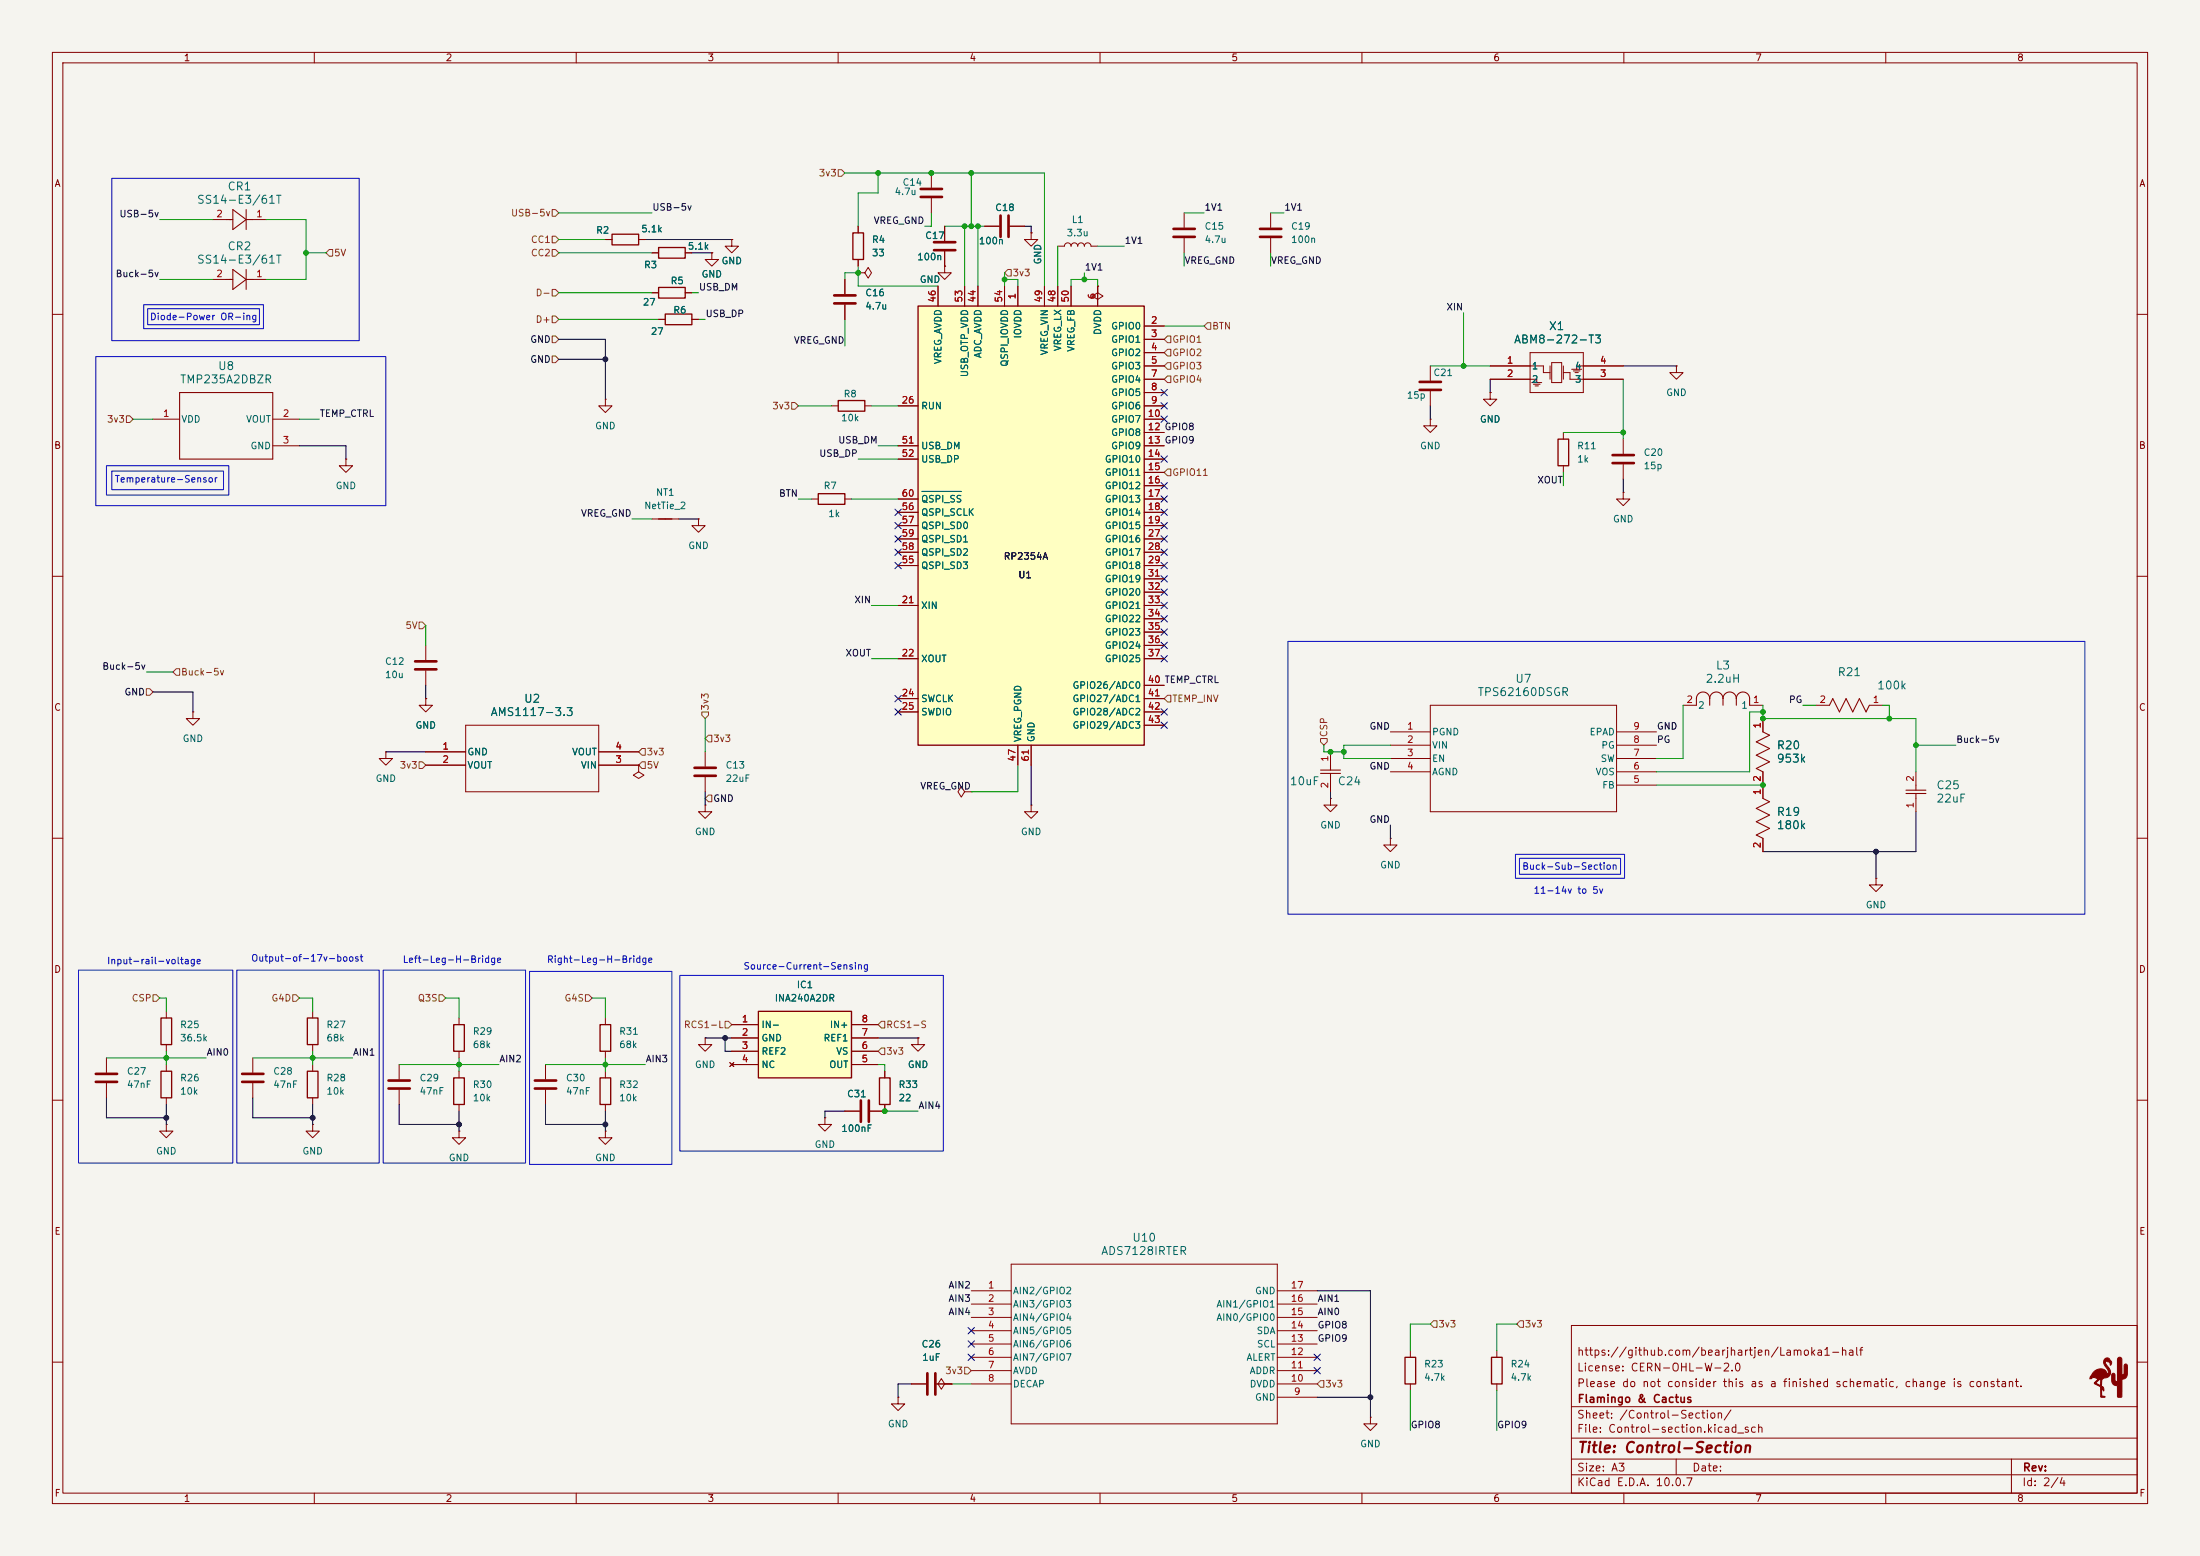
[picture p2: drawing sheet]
<svg xmlns="http://www.w3.org/2000/svg" width="420mm" height="297mm" viewBox="0 0 420 297" stroke-linecap="round" stroke-linejoin="round" font-family="sans-serif">
<path d="M0 0h420v297h-420z" fill="#f5f4ef" stroke="#f5f4ef" stroke-width=".19"/>
<g fill="none" stroke="#840000" stroke-width=".19">
<path d="M10 10h400v277h-400zM12 12h396v273h-396zM60 10v2M110 10v2M160 10v2M210 10v2M260 10v2M310 10v2M360 10v2M177.8 33v2.8M177.8 37.8v2.8M40.6 41.9h2.6"/>
<path d="M48.3 41.9h2.5M161.3 53.3v2.8M161.3 58.2v2.8M163.8 52.1h1.3l.6-1 .7 1-.7 1-.6-1M163.8 52.1h.1M163.8 43.2v1.3M163.8 49.5v1.3M180.3 50.8v1.3h1.3l-1.3 1.2-1.2-1.2h1.2M180.3 50.8h.1M180.3 43.2v2.8M180.3 48v2.8M188 43.2h2.8"/>
<path d="M192.8 43.2h2.8M196.8 44.5v1.2h1.3l-1.3 1.3-1.2-1.3h1.2M196.8 44.5h.1M201.9 47h1.3a.64 .64 0 0 1 .6-.6 .64 .64 0 0 1 .7 .6 .64 .64 0 0 1 .6-.6 .64 .64 0 0 1 .6 .6 .64 .64 0 0 1 .7-.6 .64 .64 0 0 1 .6 .6 .64 .64 0 0 1 .6-.6 .64 .64 0 0 1 .7 .6h1.2M209.5 54.6v1.3l1.1 .6-1.1 .7-1-.7 1-.6M209.5 54.6h.1M226.1 40.6v2.8M226.1 45.5v2.8M242.6 40.6v2.8M242.6 45.5v2.8M10 60h2M115.6 76.2v1.3h1.2l-1.2 1.2-1.3-1.2h1.3"/>
<path d="M115.6 76.2h.1M158.7 77.5h1.3M165.1 77.5h1.3M273 69.9v2.7M273 74.7v2.8M284.5 74.9v1.3h1.2l-1.2 1.3-1.3-1.3h1.3M284.5 74.9h.1M284.5 72.4h8.9v.6M284.5 69.9h10.1v1.2h1.3M292.1 67.3h10.2v7.6h-10.2zM292.4 73h1.9M292.7 73.3h1.3"/>
<path d="M293.1 73.7h.6M295.9 69.9v2.5M296.2 69.2h1.9v3.8h-1.9zM298.4 69.9v2.5M298.4 71.1h1.3v1.3h10.2M300 70.5h1.9M300.4 70.8h1.2M300.7 71.1h.6M309.9 69.9h-8.9v.6M320 69.9v1.2h1.3l-1.3 1.3-1.2-1.3h1.2M320 69.9h.1M408 60h2"/>
<path d="M29.2 80h5.1M52.1 80h5M52.1 85.1h5M66 87.6v1.3h1.3l-1.3 1.3-1.2-1.3h1.2M66 87.6h.1M124.5 99.1h5M133.3 99.1v1.2h1.3l-1.3 1.3-1.2-1.3h1.2M133.3 99.1h.1M154.9 95.3h1.3M161.3 95.3h1.3M273 80v1.3h1.3l-1.3 1.3-1.2-1.3h1.2M273 80h.1"/>
<path d="M298.4 82.6v1.2M298.4 88.9v1.3M309.9 83.8v2.8M309.9 88.6v2.8M10 110h2M408 110h2M36.8 135.9v1.3h1.3l-1.3 1.2-1.2-1.2h1.2M36.8 135.9h.1M81.3 133.4v1.2h1.2l-1.2 1.3-1.3-1.3h1.3M81.3 133.4h.1M81.3 123.2v2.8M81.3 128v2.8"/>
<path d="M88.9 138.4h25.4v12.7h-25.4zM321.3 134.6h2.5M334 134.6h2.5M336.5 137.2v2.5M10 160h2M73.7 143.5v1.3h1.2l-1.2 1.3-1.3-1.3h1.3M73.7 143.5h.1M81.3 143.5h7.6M81.3 146.1h7.6M114.3 143.5h7.6M114.3 146.1h7.6M121.9 146.1v1.2l1 .7-1 .6-1-.6 1-.7"/>
<path d="M121.9 146.1h.1M134.6 153.7v1.2h1.3l-1.3 1.3-1.3-1.3h1.3M134.6 153.7h.1M134.6 143.5v2.8M134.6 148.3v2.8M184.1 151.1l-.6-1-.6 1 .6 1 .6-1h1.3M185.4 151.1h.1M196.8 153.7v1.2h1.3l-1.3 1.3-1.2-1.3h1.2M196.8 153.7h.1M254 143.5v2.6M254 148.6v2.5M336.5 147.3v2.6"/>
<path d="M408 160h2M87.6 194.3v1.3M115.6 194.3v1.3M134.6 198.1v1.3h1.3l-1.3 1.3-1.3-1.3h1.3M134.6 198.1h.1M10 210h2M76.2 203.2v2.8M76.2 208v2.8M87.6 215.9v1.3h1.3l-1.3 1.2-1.2-1.2h1.2M87.6 215.9h.1M87.6 200.7v1.2M87.6 204.5v1.2"/>
<path d="M87.6 210.8v1.3M104.1 203.2v2.8M104.1 208v2.8M115.6 215.9v1.3h1.2l-1.2 1.2-1.3-1.2h1.3M115.6 215.9h.1M115.6 200.7v1.2M115.6 204.5v1.2M115.6 210.8v1.3M157.5 213.4v1.2h1.2l-1.2 1.3-1.3-1.3h1.3M157.5 213.4h.1M408 210h2M185.4 246.4h7.6"/>
<path d="M185.4 248.9h7.6M185.4 251.5h7.6M185.4 254h7.6M185.4 256.5h7.6M185.4 259.1h7.6M193 241.3h50.8v30.5h-50.8zM243.8 246.4h7.7M243.8 248.9h7.7M243.8 251.5h7.7M243.8 254h7.7M243.8 256.5h7.7M243.8 259.1h7.7"/>
<path d="M269.2 257.8v1.3M285.7 257.8v1.3M300 253h108v32h-108zM10 260h2M185.4 261.6h7.6M185.4 264.2h7.6M243.8 261.6h7.7M243.8 264.2h7.7M243.8 266.7h7.7M261.6 270.5v1.3h1.3l-1.3 1.2-1.3-1.2h1.3M261.6 270.5h.1M269.2 264.2v1.2"/>
<path d="M285.7 264.2v1.2M300 278.5h108M300 274.5h108M300 268.5h108M320 278.5v3M384 278.5v6.5M408 260h2M60 285v2M110 285v2M160 285v2M210 285v2M260 285v2"/>
<path d="M300 281.5h108M310 285v2M360 285v2"/>
</g>
<g fill="none" stroke="#840000" stroke-width=".51">
<path d="M175.8 36.1h4M175.8 37.6h4M159.3 56.4h4M159.3 57.9h4M178.3 46.2h4.1M178.3 47.8h4.1M191 41.1v4.1M192.5 41.1v4.1M224 43.7h4.1M224 45.2h4.1M240.5 43.7h4.1M240.5 45.2h4.1"/>
<path d="M271 72.9h4.1M271 74.4h4.1M307.8 86.9h4.1M307.8 88.4h4.1M79.2 127.8h4.1M79.2 126.2h4.1M132.6 146.6h4.1M132.6 148.1h4.1M74.2 206.2h4M74.2 207.8h4M102.1 206.2h4.1M102.1 207.8h4.1"/>
</g>
<path d="M162.8 44.5h2v5h-2zM160 76.5h5.1v2h-5.1zM125.7 99.1h2.6M156.2 94.2h5.1v2.1h-5.1zM297.4 83.8h2.1v5.1h-2.1zM86.6 195.6h2v5.1h-2zM114.6 195.6h2v5.1h-2zM86.6 205.7h2v5.1h-2zM114.6 205.7h2v5.1h-2zM268.2 259.1h2.1v5.1h-2.1zM284.7 259.1h2.1v5.1h-2.1z" fill="none" stroke="#840000" stroke-width=".25"/>
<g fill="none" stroke="#840000" stroke-width=".2">
<path d="M43.2 41.9h1.2M44.4 40l2.6 1.9-2.6 1.9zM47 41.9h1.3M47 40v3.8M34.3 74.9h17.8v12.7h-17.8zM326.4 133.4a1.27 1.27 0 0 0-1.3-1.3 1.27 1.27 0 0 0-1.3 1.3v1.2M326.4 133.4a1.27 1.27 0 0 1 1.3-1.3 1.27 1.27 0 0 1 1.2 1.3M326.4 133.4v1.2M328.9 133.4a1.27 1.27 0 0 1 1.3-1.3 1.27 1.27 0 0 1 1.3 1.3M328.9 133.4v1.2M331.5 133.4a1.27 1.27 0 0 1 1.2-1.3 1.27 1.27 0 0 1 1.3 1.3v1.2M331.5 133.4v1.2"/>
<path d="M336.5 139.7l1.3 .6-2.5 1.3 2.5 1.3-2.5 1.2 2.5 1.3-2.5 1.3 1.2 .6M252.1 147h3.8M252.1 147.6h3.8M254 146.1v.9M254 147.6v1"/>
</g>
<g fill="#840000" stroke="#840000" stroke-width=".19">
<path d="M401.8 259.4a.68 .68 0 0 1 1.1 .3l.2 .4-.2 .5-.2-.6-.3-.1a.27 .27 0 0 0-.5 0 .27 .27 0 0 0 .1 .4l.6 .8a1.19 1.19 0 0 1 .2 1.3 1.19 1.19 0 0 1-1.2 .7l-.3 .3-.1 1.1 .4 .3v.6l-.1 .1-.3-.7v1.5l.1 .2 .5 .1v.1h-.7l-.1-2-1.2-.7h.3l.9 .5v-.7a.28 .28 0 0 0 .1-.3 .28 .28 0 0 0-.3-.2l-.7 .7h-.3l.8-.8-.9-.3-.5 .3v-.2l-.2 .2 .2-.6a1.68 1.68 0 0 1 1.2-1.3 1.68 1.68 0 0 1 1.7 .6l.1 .2a.21 .21 0 0 0 .3 0 .21 .21 0 0 0 0-.3l-.5-.8a1.16 1.16 0 0 1-.2-1.6z"/>
<path d="M404.4 259.2a.42 .42 0 0 1 .4-.1 .42 .42 0 0 1 .3 .3v3a.77 .77 0 0 0 .4-1.1v-.7a.37 .37 0 0 1 .5-.1 .37 .37 0 0 1 .1 .5v1.2a.92 .92 0 0 1-1 1v3.4l-.1 .1h-.6l-.2-.1v-2.1a1.25 1.25 0 0 1-1.1-1.7 .37 .37 0 0 1 .1-.6 .37 .37 0 0 1 .5 .2l.1 1.1 .4 .2v-4.2z"/>
</g>
<path d="M175.3 58.4h43.1v83.8h-43.1z" fill="#ffffc2"/>
<path d="M175.3 58.4h43.1v83.8h-43.1z" fill="none" stroke="#840000" stroke-width=".25"/>
<g fill="none" stroke="#840000" stroke-width=".19">
<path d="M179.1 54.6v3.8M184.1 54.6v3.8M186.7 54.6v3.8M191.8 54.6v3.8M194.3 54.6v3.8M199.4 54.6v3.8M201.9 54.6v3.8M204.5 54.6v3.8M209.5 54.6v3.8M171.4 77.5h3.9M218.4 62.2h3.8M218.4 64.8h3.8"/>
<path d="M218.4 67.3h3.8M218.4 69.9h3.8M218.4 72.4h3.8M218.4 74.9h3.8M218.4 77.5h3.8M171.4 85.1h3.9M171.4 87.6h3.9M171.4 95.3h3.9M171.4 97.8h3.9M218.4 80h3.8M218.4 82.6h3.8M218.4 85.1h3.8"/>
<path d="M218.4 87.6h3.8M218.4 90.2h3.8M218.4 92.7h3.8M218.4 95.3h3.8M218.4 97.8h3.8M171.4 100.3h3.9M171.4 115.6h3.9M171.4 102.9h3.9M171.4 105.4h3.9M171.4 108h3.9M218.4 100.3h3.8M218.4 115.6h3.8"/>
<path d="M218.4 102.9h3.8M218.4 105.4h3.8M218.4 108h3.8M218.4 110.5h3.8M218.4 113h3.8M218.4 118.1h3.8M171.4 125.7h3.9M171.4 133.4h3.9M171.4 135.9h3.9M218.4 125.7h3.8M218.4 133.4h3.8M218.4 135.9h3.8"/>
<path d="M218.4 120.7h3.8M218.4 123.2h3.8M218.4 130.8h3.8M218.4 138.4h3.8M194.3 142.2v3.9M196.8 142.2v3.9M171.4 266.7v1.3h1.3l-1.3 1.2-1.2-1.2h1.2M171.4 266.7h.1M174 264.2h2.8M178.8 264.2h2.8M180.3 264.2l-.6-1.1-.6 1.1 .6 1 .6-1h1.3M181.6 264.2h.1"/>
</g>
<path d="M176 93.8h7.5" fill="none" stroke="#006464" stroke-width=".19"/>
<path d="M177 262.1v4.1M178.6 262.1v4.1" fill="none" stroke="#840000" stroke-width=".51"/>
<path d="M144.8 193h17.8v12.7h-17.8z" fill="#ffffc2"/>
<path d="M116.8 44.7h5.1v2h-5.1zM125.7 54.9h5.1v2h-5.1zM125.7 47.2h5.1v2.1h-5.1zM127 59.9h5.1v2.1h-5.1zM30.7 194.3h2.1v5.1h-2.1zM58.7 194.3h2v5.1h-2zM144.8 193h17.8v12.7h-17.8zM30.7 204.5h2.1v5.1h-2.1zM58.7 204.5h2v5.1h-2zM167.9 205.7h2v5.1h-2z" fill="none" stroke="#840000" stroke-width=".25"/>
<g fill="none" stroke="#840000" stroke-width=".19">
<path d="M40.6 53.3h2.6M48.3 53.3h2.5M115.6 45.7h1.2M121.9 45.7h1.3M124.5 55.9h1.2M124.5 48.3h1.2M130.8 55.9h1.3M130.8 48.3h1.3M135.9 48.3v1.2h1.3l-1.3 1.3-1.3-1.3h1.3M135.9 48.3h.1M139.7 45.7v1.3h1.3l-1.3 1.3-1.3-1.3h1.3M139.7 45.7h.1"/>
<path d="M161.3 53.3v2.8M161.3 58.2v2.8M163.8 52.1h.1M163.8 43.2v1.3M163.8 49.5v1.3M179.1 54.6v3.8M180.3 50.8h.1M180.3 43.2v2.8M180.3 48v2.8M184.1 54.6v3.8M186.7 54.6v3.8M188 43.2h2.8"/>
<path d="M191.8 54.6v3.8M192.8 43.2h2.8M194.3 54.6v3.8M196.8 44.5h.1M199.4 54.6v3.8M201.9 54.6v3.8M204.5 54.6v3.8M209.5 54.6h.1M209.5 54.6v3.8M125.7 61h1.3M132.1 61h1.2M171.4 77.5h3.9"/>
<path d="M218.4 69.9h3.8M218.4 72.4h3.8M218.4 62.2h3.8M218.4 64.8h3.8M218.4 67.3h3.8M218.4 74.9h3.8M218.4 77.5h3.8M284.5 74.9h.1M284.5 69.9h7.6M284.5 72.4h7.6M302.3 69.9h7.6M302.3 72.4h7.6"/>
<path d="M171.4 85.1h3.9M171.4 87.6h3.9M171.4 95.3h3.9M171.4 97.8h3.9M218.4 80h3.8M218.4 82.6h3.8M218.4 85.1h3.8M218.4 87.6h3.8M218.4 90.2h3.8M218.4 92.7h3.8M218.4 95.3h3.8M218.4 97.8h3.8"/>
<path d="M309.9 94v1.3h1.2l-1.2 1.2-1.3-1.2h1.3M309.9 94h.1M171.4 100.3h3.9M171.4 115.6h3.9M171.4 102.9h3.9M171.4 105.4h3.9M171.4 108h3.9M218.4 100.3h3.8M218.4 115.6h3.8M218.4 102.9h3.8M218.4 105.4h3.8M218.4 108h3.8"/>
<path d="M218.4 110.5h3.8M218.4 113h3.8M218.4 118.1h3.8M81.3 133.4h.1M171.4 125.7h3.9M171.4 133.4h3.9M171.4 135.9h3.9M218.4 125.7h3.8M218.4 133.4h3.8M218.4 135.9h3.8M218.4 120.7h3.8M218.4 123.2h3.8"/>
<path d="M218.4 130.8h3.8M218.4 138.4h3.8M265.4 139.7h7.6M273 134.6h35.6v20.3h-35.6zM308.6 139.7h7.6M336.5 137.2v2.5M346.7 134.6h2.5M356.9 134.6h2.5M81.3 143.5h7.6M81.3 146.1h7.6M114.3 143.5h7.6M114.3 146.1h7.6"/>
<path d="M121.9 146.1h.1M194.3 142.2v3.9M196.8 142.2v3.9M254 152.4v1.3h1.3l-1.3 1.2-1.3-1.2h1.3M254 152.4h.1M265.4 142.2h7.6M265.4 144.8h7.6M265.4 147.3h7.6M308.6 142.2h7.6M308.6 144.8h7.6M308.6 147.3h7.6M308.6 149.9h7.6"/>
<path d="M336.5 147.3v5.1M365.8 147.3v2.6M365.8 152.4v2.5M265.4 160v1.3h1.3l-1.3 1.3-1.2-1.3h1.2M265.4 160h.1M336.5 160v2.6M358.1 167.6v1.3h1.3l-1.3 1.3-1.2-1.3h1.2M358.1 167.6h.1M31.7 193v1.3M31.7 199.4v1.3M59.7 193v1.3M59.7 199.4v1.3"/>
<path d="M139.7 195.6h5.1M139.7 198.1h5.1M162.6 195.6h5M162.6 198.1h5M175.3 198.1v1.3h1.2l-1.2 1.3-1.3-1.3h1.3M175.3 198.1h.1M20.3 201.9v2.8M20.3 206.8v2.8M31.7 214.6v1.3h1.3l-1.3 1.3-1.2-1.3h1.2M31.7 214.6h.1M31.7 203.2v1.3M31.7 209.6v1.2"/>
<path d="M48.3 201.9v2.8M48.3 206.8v2.8M59.7 214.6v1.3h1.3l-1.3 1.3-1.3-1.3h1.3M59.7 214.6h.1M59.7 203.2v1.3M59.7 209.6v1.2M139.3 202.8l.8 .8M139.7 200.7h5.1M139.7 203.2h5.1M140.1 202.8l-.8 .8M161.3 212.1h2.8M162.6 200.7h5"/>
<path d="M162.6 203.2h5M168.9 210.8v1.3h-2.8M168.9 204.5v1.2M174 264.2h2.8M178.8 264.2h2.8M181.6 264.2h.1"/>
</g>
<path d="M18.3 205h4.1M18.3 206.5h4.1M46.2 205h4.1M46.2 206.5h4.1M164.3 210.1v4M165.9 210.1v4" fill="none" stroke="#840000" stroke-width=".51"/>
<path d="M43.2 53.3h1.2M44.4 51.4l2.6 1.9-2.6 1.9zM47 53.3h1.3M47 51.4v3.8M349.2 134.6l.7-1.2 1.3 2.5 1.2-2.5 1.3 2.5 1.3-2.5 1.2 2.5 .7-1.3M336.5 152.4l1.3 .6-2.5 1.3 2.5 1.3-2.5 1.2 2.5 1.3-2.5 1.3 1.2 .6M363.9 151.5h3.8M363.9 150.8h3.8M365.8 149.9v.9M365.8 151.5v.9" fill="none" stroke="#840000" stroke-width=".2"/>
<g fill="none" stroke="#725600" stroke-width=".19">
<path d="M160 32.4h.7l.6 .6-.6 .7h-.7zM62.2 48.3l.7-.7h.6v1.3h-.6zM105.4 55.2h.6l.7 .7-.7 .6h-.6zM105.4 45.1h.6l.7 .6-.7 .7h-.6zM105.4 47.6h.6l.7 .7-.7 .6h-.6zM105.4 40h.6l.7 .6-.7 .7h-.6zM192.4 51.4h.6v1.3h-.6l-.6-.6zM24.1 79.4h.7l.6 .6-.6 .6h-.7zM105.4 64.1h.6l.7 .7-.7 .6h-.6zM105.4 67.9h.6l.7 .7-.7 .6h-.6zM105.4 60.3h.6l.7 .7-.7 .6h-.6zM151.1 76.8h.7l.6 .7-.6 .6h-.7z"/>
<path d="M222.9 64.1h.6v1.3h-.6l-.7-.6zM222.9 69.2h.6v1.3h-.6l-.7-.6zM222.9 71.8h.6v1.2h-.6l-.7-.6zM222.9 66.7h.6v1.2h-.6l-.7-.6zM229.9 62.2l.6-.6h.6v1.3h-.6zM222.9 89.5h.6v1.3h-.6l-.7-.6zM80 118.7h.6l.7 .7-.7 .6h-.6zM27.9 131.4h.7l.6 .7-.6 .6h-.7zM33.7 127.6h.6v1.3h-.6l-.7-.6zM134 135.9h1.3v.6l-.7 .7-.6-.7zM222.9 132.7h.6v1.3h-.6l-.7-.6zM80 145.4h.6l.7 .7-.7 .6h-.6z"/>
<path d="M121.9 143.5l.7-.6h.6v1.2h-.6zM122.6 145.4h.6v1.3h-.6l-.7-.6zM135.3 140.3h.6v1.3h-.6l-.7-.6zM135.3 151.8h.6v1.2h-.6l-.7-.6zM252.1 141h1.3v.6l-.7 .6-.6-.6zM29.2 189.9h.6l.7 .6-.7 .6h-.6zM55.9 189.9h.6l.6 .6-.6 .6h-.6zM83.8 189.9h.7l.6 .6-.6 .6h-.7zM111.8 189.9h.6l.6 .6-.6 .6h-.6zM138.4 194.9h.7l.6 .7-.6 .6h-.7zM168.3 194.9h.6v1.3h-.6l-.7-.6zM168.3 200h.6v1.3h-.6l-.7-.6z"/>
<path d="M273.7 252.1h.6v1.3h-.6l-.7-.7zM290.2 252.1h.6v1.3h-.6l-.6-.7zM184.1 261h.7l.6 .6-.6 .7h-.7zM252.1 263.5h.6v1.3h-.6l-.6-.6z"/>
</g>
<g fill="none" stroke="#009600" stroke-width=".19">
<path d="M161.3 33h38.1v21.6M167.6 33v3.8h-3.8v6.4M185.4 33v10.2M30.5 53.3h10.1M30.5 41.9h10.1M50.8 41.9h7.6v11.4h-7.6M58.4 48.3h3.8M106.7 40.6h17.8M106.7 48.3h17.8M106.7 45.7h8.9M106.7 55.9h17.8M132.1 55.9h1.2"/>
<path d="M163.8 50.8v3.8h15.3M163.8 52.1h-2.5v1.2M177.8 40.6v2.6h-1.3M180.3 43.2h7.7M184.1 43.2v11.4M186.7 43.2v11.4M191.8 53.3h2.5v1.3M191.8 52.1v2.5M201.9 47v7.6M204.5 54.6v-1.3h5v1.3M207 52.1v1.2M209.5 47h5.1"/>
<path d="M226.1 48.3v2.5M226.1 40.6h3.8M242.6 48.3v2.5M242.6 40.6h2.5M279.4 59.7v10.2M106.7 61h19M133.3 61h1.3M152.4 77.5h6.3M161.3 61v5M166.4 77.5h5M222.2 62.2h7.7M273 69.9h11.5"/>
<path d="M309.9 72.4v11.4M25.4 80h3.8M57.1 80h3.9M120.6 99.1h3.9M152.4 95.3h2.5M162.6 95.3h8.8M163.8 87.6h7.6M167.6 85.1h3.8M298.4 90.2v2.5M298.4 82.6h11.5M81.3 119.4v3.8M166.4 115.6h5"/>
<path d="M27.9 128.3h5.1M134.6 137.2v6.3M166.4 125.7h5M321.3 134.6v10.2h-5.1M336.5 134.6v2.6h29.3v10.1M336.5 135.9h-2.5v11.4h-17.8M344.2 134.6h2.5M359.4 134.6h1.3v2.6M194.3 146.1v5h-8.9M252.7 142.2v1.3h3.8M265.4 142.2h-8.9v2.6h8.9M316.2 149.9h20.3"/>
<path d="M365.8 142.2h7.6M30.5 190.5h1.2v2.5M57.1 190.5h2.6v2.5M85.1 190.5h2.5v3.8M113 190.5h2.6v3.8M20.3 201.9h19.1M31.7 200.7v2.5M48.3 201.9h19M59.7 200.7v2.5M76.2 203.2h19M87.6 201.9v2.6M104.1 203.2h19.1"/>
<path d="M115.6 201.9v2.6M167.6 203.2h1.3v1.3M168.9 212.1h6.4M273 252.7h-3.8v5.1M289.6 252.7h-3.9v5.1M181.6 264.2h3.8M269.2 265.4v7.6M285.7 265.4v7.6"/>
</g>
<g fill="none" stroke="#000" stroke-width=".19">
<path d="M123.2 45.7h16.5M132.1 48.3h3.8M195.6 43.2h1.2v1.3M106.7 64.8h8.9v11.4M106.7 68.6h8.9M273 77.5v2.5M284.5 72.4v2.5M309.9 69.9h10.1M57.1 85.1h8.9v2.5M129.5 99.1h3.8M309.9 91.4v2.6M29.2 132.1h7.6v3.8"/>
<path d="M81.3 130.8v2.6M73.7 143.5h7.6M134.6 151.1v2.6M196.8 146.1v7.6M254 151.1v1.3M265.4 157.5v2.5M365.8 154.9v7.7h-29.3M358.1 162.6v5M134.6 198.1h5.1M138.4 198.1v2.6h1.3M167.6 198.1h7.7M20.3 209.6v3.8h11.4"/>
<path d="M31.7 210.8v3.8M48.3 209.6v3.8h11.4M59.7 210.8v3.8M76.2 210.8v3.8h11.4M87.6 212.1v3.8M104.1 210.8v3.8h11.5M115.6 212.1v3.8M161.3 212.1h-3.8v1.3M251.5 246.4h10.1v24.1M174 264.2h-2.6v2.5M251.5 266.7h10.1"/>
</g>
<g fill="none" stroke="#000084" stroke-width=".19">
<path d="M221.6 76.9l1.3 1.2M221.6 79.4l1.3 1.2M221.6 74.3l1.3 1.2M222.9 76.9l-1.3 1.2M222.9 79.4l-1.3 1.2M222.9 74.3l-1.3 1.2M170.8 97.2l1.3 1.2M170.8 99.7l1.3 1.2M172.1 97.2l-1.3 1.2M172.1 99.7l-1.3 1.2M221.6 94.6l1.3 1.3M221.6 99.7l1.3 1.2"/>
<path d="M221.6 97.2l1.3 1.2M221.6 87l1.3 1.2M221.6 92.1l1.3 1.2M222.9 94.6l-1.3 1.3M222.9 99.7l-1.3 1.2M222.9 97.2l-1.3 1.2M222.9 87l-1.3 1.2M222.9 92.1l-1.3 1.2M170.8 102.3l1.3 1.2M170.8 104.8l1.3 1.2M170.8 107.3l1.3 1.3M172.1 102.3l-1.3 1.2"/>
<path d="M172.1 104.8l-1.3 1.2M172.1 107.3l-1.3 1.3M221.6 104.8l1.3 1.2M221.6 102.3l1.3 1.2M221.6 107.3l1.3 1.3M221.6 112.4l1.3 1.2M221.6 109.9l1.3 1.2M221.6 115l1.3 1.2M221.6 117.5l1.3 1.2M222.9 104.8l-1.3 1.2M222.9 102.3l-1.3 1.2M222.9 107.3l-1.3 1.3"/>
<path d="M222.9 112.4l-1.3 1.2M222.9 109.9l-1.3 1.2M222.9 115l-1.3 1.2M222.9 117.5l-1.3 1.2M170.8 135.3l1.3 1.2M170.8 132.7l1.3 1.3M172.1 135.3l-1.3 1.2M172.1 132.7l-1.3 1.3M221.6 120l1.3 1.3M221.6 122.6l1.3 1.2M221.6 135.3l1.3 1.2M221.6 137.8l1.3 1.2"/>
<path d="M221.6 125.1l1.3 1.2M222.9 120l-1.3 1.3M222.9 122.6l-1.3 1.2M222.9 135.3l-1.3 1.2M222.9 137.8l-1.3 1.2M222.9 125.1l-1.3 1.2M184.8 258.5l1.2 1.2M184.8 255.9l1.2 1.2M184.8 253.4l1.2 1.2M186 258.5l-1.2 1.2M186 255.9l-1.2 1.2M186 253.4l-1.2 1.2"/>
<path d="M250.9 258.5l1.2 1.2M252.1 258.5l-1.2 1.2M250.9 261l1.2 1.2M252.1 261l-1.2 1.2"/>
</g>
<g fill="none" stroke="#0000c2" stroke-width=".19">
<path d="M21.3 34h47.3v31h-47.3zM27.4 58.2h22.9v4.5h-22.9zM28.2 58.9h21.3v3.1h-21.3zM18.3 68.1h55.4v28.4h-55.4zM20.3 88.9h23.4v5.6h-23.4zM21.3 89.9h21.4v3.6h-21.4zM245.9 122.4h152.1v52.1h-152.1zM289.3 163.1h20.8v4.5h-20.8zM290.1 163.8h19.3v3.1h-19.3zM15 185.2h29.4v36.8h-29.4zM45.2 185.2h27.2v36.8h-27.2zM73.2 185.2h27.1v36.8h-27.1z"/>
<path d="M101.1 185.4h27.2v36.8h-27.2zM129.8 186.2h50.3v33.5h-50.3z"/>
</g>
<path d="M176 93.8h7.5" fill="none" stroke="#006464" stroke-width=".19"/>
<g fill="#009600" stroke="#009600" stroke-width=".19">
<circle cx="59.7" cy="201.9" r=".46"/>
<circle cx="31.7" cy="201.9" r=".46"/>
<circle cx="58.4" cy="48.3" r=".46"/>
<circle cx="115.6" cy="203.2" r=".46"/>
<circle cx="163.8" cy="52.1" r=".46"/>
<circle cx="87.6" cy="203.2" r=".46"/>
<circle cx="336.5" cy="135.9" r=".46"/>
<circle cx="336.5" cy="137.2" r=".46"/>
<circle cx="279.4" cy="69.9" r=".46"/>
<circle cx="254" cy="143.5" r=".46"/>
<circle cx="256.5" cy="143.5" r=".46"/>
<circle cx="309.9" cy="82.6" r=".46"/>
<circle cx="191.8" cy="53.3" r=".46"/>
<circle cx="207" cy="53.3" r=".46"/>
<circle cx="168.9" cy="212.1" r=".46"/>
<circle cx="360.7" cy="137.2" r=".46"/>
<circle cx="365.8" cy="142.2" r=".46"/>
<circle cx="336.5" cy="149.9" r=".46"/>
<circle cx="186.7" cy="43.2" r=".46"/>
<circle cx="185.4" cy="43.2" r=".46"/>
<circle cx="185.4" cy="33" r=".46"/>
<circle cx="177.8" cy="33" r=".46"/>
<circle cx="167.6" cy="33" r=".46"/>
<circle cx="184.1" cy="43.2" r=".46"/>
</g>
<g fill="#000" stroke="#000" stroke-width=".19">
<circle cx="115.6" cy="68.6" r=".46"/>
<circle cx="358.1" cy="162.6" r=".46"/>
<circle cx="138.4" cy="198.1" r=".46"/>
<circle cx="31.7" cy="213.4" r=".46"/>
<circle cx="59.7" cy="213.4" r=".46"/>
<circle cx="87.6" cy="214.6" r=".46"/>
<circle cx="115.6" cy="214.6" r=".46"/>
<circle cx="261.6" cy="266.7" r=".46"/>
</g>
<text font-size="2" fill="#840000" x="301" y="277.8">Title: Control-Section</text>
<g font-size="1.5" fill="#006464">
<text x="37.5" y="39.3">SS14-E3/61T</text>
<text x="43.3" y="36.7">CR1</text>
<text x="37.5" y="50.7">SS14-E3/61T</text>
<text x="43.3" y="48.1">CR2</text>
<text x="288.9" y="65.9">ABM8-272-T3</text>
<text x="295.6" y="63.4">X1</text>
<text x="41.5" y="71">U8</text>
<text x="34.2" y="73.5">TMP235A2DBZR</text>
<text x="289.2" y="130.7">U7</text>
<text x="325.5" y="130.7">2.2uH</text>
<text x="327.4" y="128.2">L3</text>
<text x="350.7" y="129.4">R21</text>
<text x="358.2" y="132">100k</text>
<text x="93.5" y="137">AMS1117-3.3</text>
<text x="99.9" y="134.5">U2</text>
<text x="282" y="133.2">TPS62160DSGR</text>
<text x="339.1" y="143.4">R20</text>
<text x="339.1" y="145.9">953k</text>
<text x="246.1" y="150.3">10uF</text>
<text x="255.3" y="150.3">C24</text>
<text x="369.6" y="151">C25</text>
<text x="369.6" y="153.6">22uF</text>
<text x="339.1" y="156.1">R19</text>
<text x="339.1" y="158.6">180k</text>
<text x="210.1" y="239.9">ADS7128IRTER</text>
<text x="216" y="237.4">U10</text>
</g>
<g font-size="1.5" fill="#840000">
<text x="300.9" y="262.1">License: CERN-OHL-W-2.0</text>
<text x="300.9" y="259.1">https://github.com/bearjhartjen/Lamoka1-half</text>
<text x="300.9" y="265.1">Please do not consider this as a finished schematic, change is constant.</text>
<text x="301" y="268.1">Flamingo &amp; Cactus</text>
<text x="300.9" y="273.8">File: Control-section.kicad_sch</text>
<text x="300.9" y="271.1">Sheet: /Control-Section/</text>
<text x="300.9" y="281.2">Size: A3</text>
<text x="322.9" y="281.2">Date:</text>
<text x="386" y="281.2">Rev:</text>
<text x="300.9" y="284">KiCad E.D.A. 10.0.7</text>
<text x="385.9" y="284">Id: 2/4</text>
</g>
<g font-size="1.3" fill="#840000">
<text x="35" y="12">1</text>
<text x="85" y="12">2</text>
<text x="135" y="12">3</text>
<text x="185" y="12">4</text>
<text x="235" y="12">5</text>
<text x="285" y="12">6</text>
<text x="335" y="12">7</text>
<text x="385" y="12">8</text>
<text x="10.3" y="36">A</text>
<text x="408.3" y="36">A</text>
<text x="10.2" y="86">B</text>
<text x="408.2" y="86">B</text>
<text x="10.2" y="136">C</text>
<text x="408.2" y="136">C</text>
<text x="10.2" y="186">D</text>
<text x="408.2" y="186">D</text>
<text x="10.3" y="236">E</text>
<text x="408.3" y="236">E</text>
<text x="10.3" y="286">F</text>
<text x="35" y="287">1</text>
<text x="85" y="287">2</text>
<text x="135" y="287">3</text>
<text x="185" y="287">4</text>
<text x="235" y="287">5</text>
<text x="285" y="287">6</text>
<text x="335" y="287">7</text>
<text x="385" y="287">8</text>
<text x="408.3" y="286">F</text>
</g>
<g font-size="1.3" fill="#725600">
<text x="156.2" y="34">3v3</text>
<text x="97.4" y="41.6">USB-5v</text>
<text x="101.2" y="46.7">CC1</text>
<text x="63.7" y="49.2">5V</text>
<text x="101.2" y="49.2">CC2</text>
<text x="193.2" y="53">3v3</text>
<text x="102.1" y="56.8">D-</text>
<text x="102.1" y="61.9">D+</text>
<text x="223.7" y="65.7">GPIO1</text>
<text x="231.3" y="63.2">BTN</text>
<text x="223.7" y="70.8">GPIO3</text>
<text x="223.7" y="68.3">GPIO2</text>
<text x="223.7" y="73.4">GPIO4</text>
<text x="20.3" y="81">3v3</text>
<text x="147.3" y="78.4">3v3</text>
<text x="223.7" y="91.1">GPIO11</text>
<text x="77.3" y="120.3">5V</text>
<text x="34.5" y="129.2">Buck-5v</text>
<text x="135.6" y="135.7" transform="rotate(-90 135.6 135.7)">3v3</text>
<text x="223.7" y="134.3">TEMP_INV</text>
<text x="136.1" y="141.9">3v3</text>
<text x="253.7" y="140.8" transform="rotate(-90 253.7 140.8)">CSP</text>
<text x="76.2" y="147">3v3</text>
<text x="123.4" y="144.5">3v3</text>
<text x="123.4" y="147">5V</text>
<text x="25" y="191.5">CSP</text>
<text x="51.7" y="191.5">G4D</text>
<text x="79.7" y="191.5">Q3S</text>
<text x="107.7" y="191.5">G4S</text>
<text x="130.5" y="196.5">RCS1-L</text>
<text x="169.1" y="196.5">RCS1-S</text>
<text x="169.1" y="201.6">3v3</text>
<text x="274.5" y="253.7">3v3</text>
<text x="291" y="253.7">3v3</text>
<text x="180.3" y="262.6">3v3</text>
<text x="252.9" y="265.1">3v3</text>
</g>
<g font-size="1.3" fill="#006464">
<text x="172.2" y="35.8">C14</text>
<text x="170.7" y="37.5">4.7u</text>
<text x="189.9" y="40.6">C18</text>
<text x="113.7" y="44.9">R2</text>
<text x="122.3" y="44.7">5.1k</text>
<text x="131.2" y="48">5.1k</text>
<text x="166.4" y="46.7">R4</text>
<text x="176.5" y="45.9">C17</text>
<text x="186.8" y="46.9">100n</text>
<text x="203.5" y="45.4">3.3u</text>
<text x="204.5" y="42.9">L1</text>
<text x="229.9" y="44.1">C15</text>
<text x="229.9" y="46.7">4.7u</text>
<text x="246.4" y="44.1">C19</text>
<text x="246.4" y="46.7">100n</text>
<text x="122.8" y="51.5">R3</text>
<text x="133.8" y="53.3">GND</text>
<text x="137.6" y="50.7">GND</text>
<text x="166.4" y="49.2">33</text>
<text x="175" y="50">100n</text>
<text x="199.1" y="50.6" transform="rotate(-90 199.1 50.6)">GND</text>
<text x="122.6" y="58.6">27</text>
<text x="127.9" y="54.6">R5</text>
<text x="165.1" y="56.8">C16</text>
<text x="165.1" y="59.4">4.7u</text>
<text x="175.5" y="54.3">GND</text>
<text x="124.1" y="64.2">27</text>
<text x="128.4" y="60.1">R6</text>
<text x="195.3" y="64.7" transform="rotate(-90 195.3 64.7)">IOVDD</text>
<text x="210.5" y="64.1" transform="rotate(-90 210.5 64.1)">DVDD</text>
<text x="212" y="63.2">GPIO0</text>
<text x="212" y="65.7">GPIO1</text>
<text x="180" y="69.6" transform="rotate(-90 180 69.6)">VREG_AVDD</text>
<text x="187.7" y="68.5" transform="rotate(-90 187.7 68.5)">ADC_AVDD</text>
<text x="192.7" y="70.1" transform="rotate(-90 192.7 70.1)">QSPI_IOVDD</text>
<text x="200.4" y="67.9" transform="rotate(-90 200.4 67.9)">VREG_VIN</text>
<text x="202.9" y="67.1" transform="rotate(-90 202.9 67.1)">VREG_LX</text>
<text x="205.4" y="67.3" transform="rotate(-90 205.4 67.3)">VREG_FB</text>
<text x="212" y="68.3">GPIO2</text>
<text x="212" y="70.8">GPIO3</text>
<text x="292.3" y="70.8">1</text>
<text x="300.6" y="70.8">4</text>
<text x="160.9" y="76.1">R8</text>
<text x="185.1" y="72.1" transform="rotate(-90 185.1 72.1)">USB_OTP_VDD</text>
<text x="212" y="73.4">GPIO4</text>
<text x="212" y="75.9">GPIO5</text>
<text x="268.5" y="76.4">15p</text>
<text x="273.5" y="72.1">C21</text>
<text x="292.3" y="73.4">2</text>
<text x="300.6" y="73.4">3</text>
<text x="318" y="75.9">GND</text>
<text x="34.5" y="81">VDD</text>
<text x="46.9" y="81">VOUT</text>
<text x="113.5" y="82.2">GND</text>
<text x="160.5" y="80.7">10k</text>
<text x="175.7" y="78.4">RUN</text>
<text x="212" y="78.4">GPIO6</text>
<text x="212" y="81">GPIO7</text>
<text x="212" y="83.5">GPIO8</text>
<text x="282.4" y="81">GND</text>
<text x="47.7" y="86.1">GND</text>
<text x="175.7" y="86.1">USB_DM</text>
<text x="175.7" y="88.6">USB_DP</text>
<text x="210.8" y="88.6">GPIO10</text>
<text x="212" y="86.1">GPIO9</text>
<text x="271" y="86.1">GND</text>
<text x="301" y="86.1">R11</text>
<text x="301" y="88.6">1k</text>
<text x="313.7" y="87.3">C20</text>
<text x="313.7" y="89.9">15p</text>
<text x="64" y="93.7">GND</text>
<text x="125.1" y="94.9">NT1</text>
<text x="157.1" y="93.7">R7</text>
<text x="210.8" y="91.1">GPIO11</text>
<text x="210.8" y="93.7">GPIO12</text>
<text x="122.9" y="97.5">NetTie_2</text>
<text x="158" y="99">1k</text>
<text x="175.7" y="98.8">QSPI_SCLK</text>
<text x="175.7" y="101.3">QSPI_SD0</text>
<text x="175.7" y="96.2">QSPI_SS</text>
<text x="210.8" y="96.2">GPIO13</text>
<text x="210.8" y="98.8">GPIO14</text>
<text x="210.8" y="101.3">GPIO15</text>
<text x="307.8" y="100">GND</text>
<text x="131.3" y="105.1">GND</text>
<text x="175.7" y="106.4">QSPI_SD2</text>
<text x="175.7" y="103.8">QSPI_SD1</text>
<text x="210.8" y="103.8">GPIO16</text>
<text x="210.8" y="106.4">GPIO17</text>
<text x="175.7" y="108.9">QSPI_SD3</text>
<text x="210.8" y="108.9">GPIO18</text>
<text x="210.8" y="111.5">GPIO19</text>
<text x="210.8" y="114">GPIO20</text>
<text x="175.7" y="116.5">XIN</text>
<text x="210.8" y="116.5">GPIO21</text>
<text x="210.8" y="119.1">GPIO22</text>
<text x="210.8" y="121.6">GPIO23</text>
<text x="210.8" y="124.2">GPIO24</text>
<text x="73.4" y="127.2">C12</text>
<text x="73.4" y="129.7">10u</text>
<text x="175.7" y="126.7">XOUT</text>
<text x="204.6" y="131.8">GPIO26/ADC0</text>
<text x="210.8" y="126.7">GPIO25</text>
<text x="175.7" y="134.3">SWCLK</text>
<text x="175.7" y="136.9">SWDIO</text>
<text x="204.6" y="134.3">GPIO27/ADC1</text>
<text x="204.6" y="136.9">GPIO28/ADC2</text>
<text x="324.1" y="135.6">2</text>
<text x="332.3" y="135.6">1</text>
<text x="34.8" y="141.9">GND</text>
<text x="79.2" y="139.4">GND</text>
<text x="195.3" y="141.8" transform="rotate(-90 195.3 141.8)">VREG_PGND</text>
<text x="197.8" y="141.8" transform="rotate(-90 197.8 141.8)">GND</text>
<text x="204.6" y="139.4">GPIO29/ADC3</text>
<text x="273.3" y="140.7">PGND</text>
<text x="273.3" y="143.2">VIN</text>
<text x="303.4" y="140.7">EPAD</text>
<text x="305.6" y="143.2">PG</text>
<text x="71.6" y="149.6">GND</text>
<text x="89.1" y="144.5">GND</text>
<text x="89.1" y="147">VOUT</text>
<text x="109.1" y="144.5">VOUT</text>
<text x="110.8" y="147">VIN</text>
<text x="138.4" y="147">C13</text>
<text x="138.4" y="149.6">22uF</text>
<text x="273.3" y="145.7">EN</text>
<text x="273.3" y="148.3">AGND</text>
<text x="304.5" y="148.3">VOS</text>
<text x="305.5" y="145.7">SW</text>
<text x="305.8" y="150.8">FB</text>
<text x="132.6" y="159.7">GND</text>
<text x="194.8" y="159.7">GND</text>
<text x="251.9" y="158.4">GND</text>
<text x="263.4" y="166.1">GND</text>
<text x="356.1" y="173.7">GND</text>
<text x="147.8" y="191.5">INA240A2DR</text>
<text x="152" y="188.9">IC1</text>
<text x="34.3" y="196.5">R25</text>
<text x="62.2" y="196.5">R27</text>
<text x="90.2" y="197.8">R29</text>
<text x="118.1" y="197.8">R31</text>
<text x="145.3" y="196.5">IN-</text>
<text x="158.3" y="196.5">IN+</text>
<text x="34.3" y="199.1">36.5k</text>
<text x="62.2" y="199.1">68k</text>
<text x="90.2" y="200.4">68k</text>
<text x="118.1" y="200.4">68k</text>
<text x="145.3" y="199.1">GND</text>
<text x="145.3" y="201.6">REF2</text>
<text x="157.1" y="199.1">REF1</text>
<text x="159.5" y="201.6">VS</text>
<text x="24.1" y="205.4">C27</text>
<text x="24.1" y="208">47nF</text>
<text x="34.3" y="206.7">R26</text>
<text x="34.3" y="209.2">10k</text>
<text x="52.1" y="205.4">C28</text>
<text x="52.1" y="208">47nF</text>
<text x="62.2" y="206.7">R28</text>
<text x="62.2" y="209.2">10k</text>
<text x="80" y="206.7">C29</text>
<text x="80" y="209.2">47nF</text>
<text x="90.2" y="208">R30</text>
<text x="107.9" y="206.7">C30</text>
<text x="107.9" y="209.2">47nF</text>
<text x="118.1" y="208">R32</text>
<text x="132.6" y="204.2">GND</text>
<text x="145.3" y="204.2">NC</text>
<text x="158.2" y="204.2">OUT</text>
<text x="161.6" y="209.8">C31</text>
<text x="171.4" y="208">R33</text>
<text x="173.2" y="204.2">GND</text>
<text x="90.2" y="210.5">10k</text>
<text x="118.1" y="210.5">10k</text>
<text x="171.4" y="210.5">22</text>
<text x="29.7" y="220.7">GND</text>
<text x="57.6" y="220.7">GND</text>
<text x="85.6" y="221.9">GND</text>
<text x="113.5" y="221.9">GND</text>
<text x="155.4" y="219.4">GND</text>
<text x="160.5" y="216.4">100nF</text>
<text x="193.3" y="247.3">AIN2/GPIO2</text>
<text x="193.3" y="249.9">AIN3/GPIO3</text>
<text x="232.1" y="249.9">AIN1/GPIO1</text>
<text x="239.5" y="247.3">GND</text>
<text x="175.8" y="257.5">C26</text>
<text x="193.3" y="252.4">AIN4/GPIO4</text>
<text x="193.3" y="255">AIN5/GPIO5</text>
<text x="193.3" y="257.5">AIN6/GPIO6</text>
<text x="232.1" y="252.4">AIN0/GPIO0</text>
<text x="239.8" y="255">SDA</text>
<text x="239.9" y="257.5">SCL</text>
<text x="175.9" y="260">1uF</text>
<text x="193.3" y="260">AIN7/GPIO7</text>
<text x="193.3" y="262.6">AVDD</text>
<text x="237.9" y="260">ALERT</text>
<text x="238.5" y="262.6">ADDR</text>
<text x="271.8" y="261.3">R23</text>
<text x="271.8" y="263.9">4.7k</text>
<text x="288.3" y="261.3">R24</text>
<text x="288.3" y="263.9">4.7k</text>
<text x="193.3" y="265.1">DECAP</text>
<text x="238.5" y="265.1">DVDD</text>
<text x="239.5" y="267.7">GND</text>
<text x="169.4" y="272.7">GND</text>
<text x="259.6" y="276.6">GND</text>
</g>
<g font-size="1.3" fill="#0f0f0f">
<text x="22.7" y="41.8">USB-5v</text>
<text x="124.4" y="40.5">USB-5v</text>
<text x="229.8" y="40.5">1V1</text>
<text x="245.1" y="40.5">1V1</text>
<text x="166.7" y="43.1">VREG_GND</text>
<text x="214.6" y="46.9">1V1</text>
<text x="22" y="53.2">Buck-5v</text>
<text x="207" y="51.9">1V1</text>
<text x="226" y="50.7">VREG_GND</text>
<text x="242.5" y="50.7">VREG_GND</text>
<text x="133.3" y="55.8">USB_DM</text>
<text x="276" y="59.6">XIN</text>
<text x="134.6" y="60.8">USB_DP</text>
<text x="151.4" y="65.9">VREG_GND</text>
<text x="60.9" y="79.9">TEMP_CTRL</text>
<text x="156.3" y="87.5">USB_DP</text>
<text x="159.9" y="85">USB_DM</text>
<text x="148.6" y="95.1">BTN</text>
<text x="293.4" y="92.6">XOUT</text>
<text x="110.8" y="98.9">VREG_GND</text>
<text x="163" y="115.4">XIN</text>
<text x="161.3" y="125.6">XOUT</text>
<text x="19.4" y="128.1">Buck-5v</text>
<text x="341.4" y="134.5">PG</text>
<text x="316.2" y="142.1">PG</text>
<text x="373.4" y="142.1">Buck-5v</text>
<text x="175.6" y="151">VREG_GND</text>
<text x="39.3" y="201.8">AIN0</text>
<text x="67.3" y="201.8">AIN1</text>
<text x="95.2" y="203.1">AIN2</text>
<text x="123.2" y="203.1">AIN3</text>
<text x="175.2" y="212">AIN4</text>
<text x="181" y="248.8">AIN3</text>
<text x="181" y="251.3">AIN4</text>
<text x="181" y="246.3">AIN2</text>
<text x="251.4" y="248.8">AIN1</text>
<text x="251.4" y="251.3">AIN0</text>
<text x="251.4" y="253.9">GPIO8</text>
<text x="251.4" y="256.4">GPIO9</text>
<text x="269.2" y="272.9">GPIO8</text>
<text x="285.7" y="272.9">GPIO9</text>
</g>
<g font-size="1.3" fill="#a90000">
<text x="41.2" y="41.8">2</text>
<text x="48.8" y="41.8">1</text>
<text x="41.2" y="53.2">2</text>
<text x="48.8" y="53.2">1</text>
<text x="178.9" y="57.9" transform="rotate(-90 178.9 57.9)">46</text>
<text x="184" y="57.9" transform="rotate(-90 184 57.9)">53</text>
<text x="186.6" y="57.9" transform="rotate(-90 186.6 57.9)">44</text>
<text x="191.6" y="57.9" transform="rotate(-90 191.6 57.9)">54</text>
<text x="194.2" y="57.2" transform="rotate(-90 194.2 57.2)">1</text>
<text x="199.3" y="57.9" transform="rotate(-90 199.3 57.9)">49</text>
<text x="201.8" y="57.9" transform="rotate(-90 201.8 57.9)">48</text>
<text x="204.3" y="57.9" transform="rotate(-90 204.3 57.9)">50</text>
<text x="209.4" y="57.2" transform="rotate(-90 209.4 57.2)">6</text>
<text x="219.6" y="62.1">2</text>
<text x="219.6" y="64.6">3</text>
<text x="219.6" y="67.2">4</text>
<text x="219.6" y="69.7">5</text>
<text x="287.6" y="69.7">1</text>
<text x="305.3" y="69.7">4</text>
<text x="172" y="77.3">26</text>
<text x="219.6" y="72.3">7</text>
<text x="219.6" y="74.8">8</text>
<text x="219.6" y="77.3">9</text>
<text x="287.6" y="72.3">2</text>
<text x="305.3" y="72.3">3</text>
<text x="31" y="79.9">1</text>
<text x="53.9" y="79.9">2</text>
<text x="219" y="79.9">10</text>
<text x="219" y="82.4">12 GPIO8</text>
<text x="219" y="82.4">12</text>
<text x="53.9" y="85">3</text>
<text x="172" y="85">51</text>
<text x="172" y="87.5">52</text>
<text x="219" y="85">13 GPIO9</text>
<text x="219" y="87.5">14</text>
<text x="219" y="85">13</text>
<text x="172" y="95.1">60</text>
<text x="219" y="90">15</text>
<text x="219" y="92.6">16</text>
<text x="219" y="95.1">17</text>
<text x="172" y="97.7">56</text>
<text x="172" y="100.2">57</text>
<text x="219" y="97.7">18</text>
<text x="219" y="100.2">19</text>
<text x="172" y="107.8">55</text>
<text x="172" y="105.3">58</text>
<text x="172" y="102.7">59</text>
<text x="219" y="102.7">27</text>
<text x="219" y="105.3">28</text>
<text x="219" y="107.8">29</text>
<text x="219" y="110.4">31</text>
<text x="219" y="112.9">32</text>
<text x="172" y="115.4">21</text>
<text x="219" y="115.4">33</text>
<text x="219" y="118">34</text>
<text x="172" y="125.6">22</text>
<text x="219" y="120.5">35</text>
<text x="219" y="123.1">36</text>
<text x="219" y="125.6">37</text>
<text x="219" y="130.7">40 TEMP_CTRL</text>
<text x="219" y="130.7">40</text>
<text x="172" y="133.2">24</text>
<text x="172" y="135.8">25</text>
<text x="219" y="133.2">41</text>
<text x="219" y="135.8">42</text>
<text x="321.8" y="134.5">2</text>
<text x="334.5" y="134.5">1</text>
<text x="347.2" y="134.5">2</text>
<text x="357.4" y="134.5">1</text>
<text x="84.4" y="143.4">1</text>
<text x="117.4" y="143.4">4</text>
<text x="219" y="138.3">43</text>
<text x="268.5" y="139.6">1</text>
<text x="268.5" y="142.1">2</text>
<text x="311.7" y="142.1">8</text>
<text x="311.7" y="139.6">9</text>
<text x="336.4" y="139.2" transform="rotate(-90 336.4 139.2)">1</text>
<text x="84.4" y="145.9">2</text>
<text x="117.4" y="145.9">3</text>
<text x="194.2" y="145.5" transform="rotate(-90 194.2 145.5)">47</text>
<text x="196.7" y="145.5" transform="rotate(-90 196.7 145.5)">61</text>
<text x="253.9" y="145.5" transform="rotate(-90 253.9 145.5)">1</text>
<text x="268.5" y="144.6">3</text>
<text x="268.5" y="147.2">4</text>
<text x="311.7" y="149.7">5</text>
<text x="311.7" y="147.2">6</text>
<text x="311.7" y="144.6">7</text>
<text x="336.4" y="149.3" transform="rotate(-90 336.4 149.3)">2</text>
<text x="365.6" y="149.3" transform="rotate(-90 365.6 149.3)">2</text>
<text x="253.9" y="150.6" transform="rotate(-90 253.9 150.6)">2</text>
<text x="336.4" y="151.9" transform="rotate(-90 336.4 151.9)">1</text>
<text x="365.6" y="154.4" transform="rotate(-90 365.6 154.4)">1</text>
<text x="336.4" y="162" transform="rotate(-90 336.4 162)">2</text>
<text x="141.5" y="195.4">1</text>
<text x="141.5" y="198">2</text>
<text x="164.4" y="198">7</text>
<text x="164.4" y="195.4">8</text>
<text x="141.5" y="200.5">3</text>
<text x="141.5" y="203.1">4</text>
<text x="164.4" y="203.1">5</text>
<text x="164.4" y="200.5">6</text>
<text x="188.5" y="246.2">1</text>
<text x="188.5" y="248.8">2</text>
<text x="188.5" y="251.3">3</text>
<text x="246.3" y="251.3">15</text>
<text x="246.3" y="248.8">16</text>
<text x="246.3" y="246.2">17</text>
<text x="188.5" y="253.9">4</text>
<text x="188.5" y="256.4">5</text>
<text x="246.3" y="256.4">13</text>
<text x="246.3" y="253.9">14</text>
<text x="188.5" y="258.9">6</text>
<text x="188.5" y="261.5">7</text>
<text x="246.3" y="261.5">11</text>
<text x="246.3" y="258.9">12</text>
<text x="188.5" y="264">8</text>
<text x="246.3" y="264">10</text>
<text x="246.9" y="266.6">9</text>
</g>
<g font-size="1.3" fill="#0000c2">
<text x="28.5" y="61.4">Diode-Power OR-ing</text>
<text x="21.8" y="92.4">Temperature-Sensor</text>
<text x="290.5" y="166.3">Buck-Sub-Section</text>
<text x="292.7" y="170.9">11-14v to 5v</text>
<text x="20.3" y="184.4">Input-rail-voltage</text>
<text x="47.8" y="183.8">Output-of-17v-boost</text>
<text x="76.8" y="184.1">Left-Leg-H-Bridge</text>
<text x="104.3" y="184.1">Right-Leg-H-Bridge</text>
<text x="141.8" y="185.4">Source-Current-Sensing</text>
</g>
<g font-size="1.3">
<text x="101.1" y="65.7">GND</text>
<text x="101.1" y="69.5">GND</text>
<text x="191.5" y="107.1">RP2354A</text>
<text x="194.3" y="110.7">U1</text>
<text x="23.7" y="133">GND</text>
<text x="261.3" y="139.6">GND</text>
<text x="316.2" y="139.6">GND</text>
<text x="261.3" y="147.2">GND</text>
<text x="136.1" y="153.4">GND</text>
<text x="261.3" y="157.4">GND</text>
</g>
</svg>
